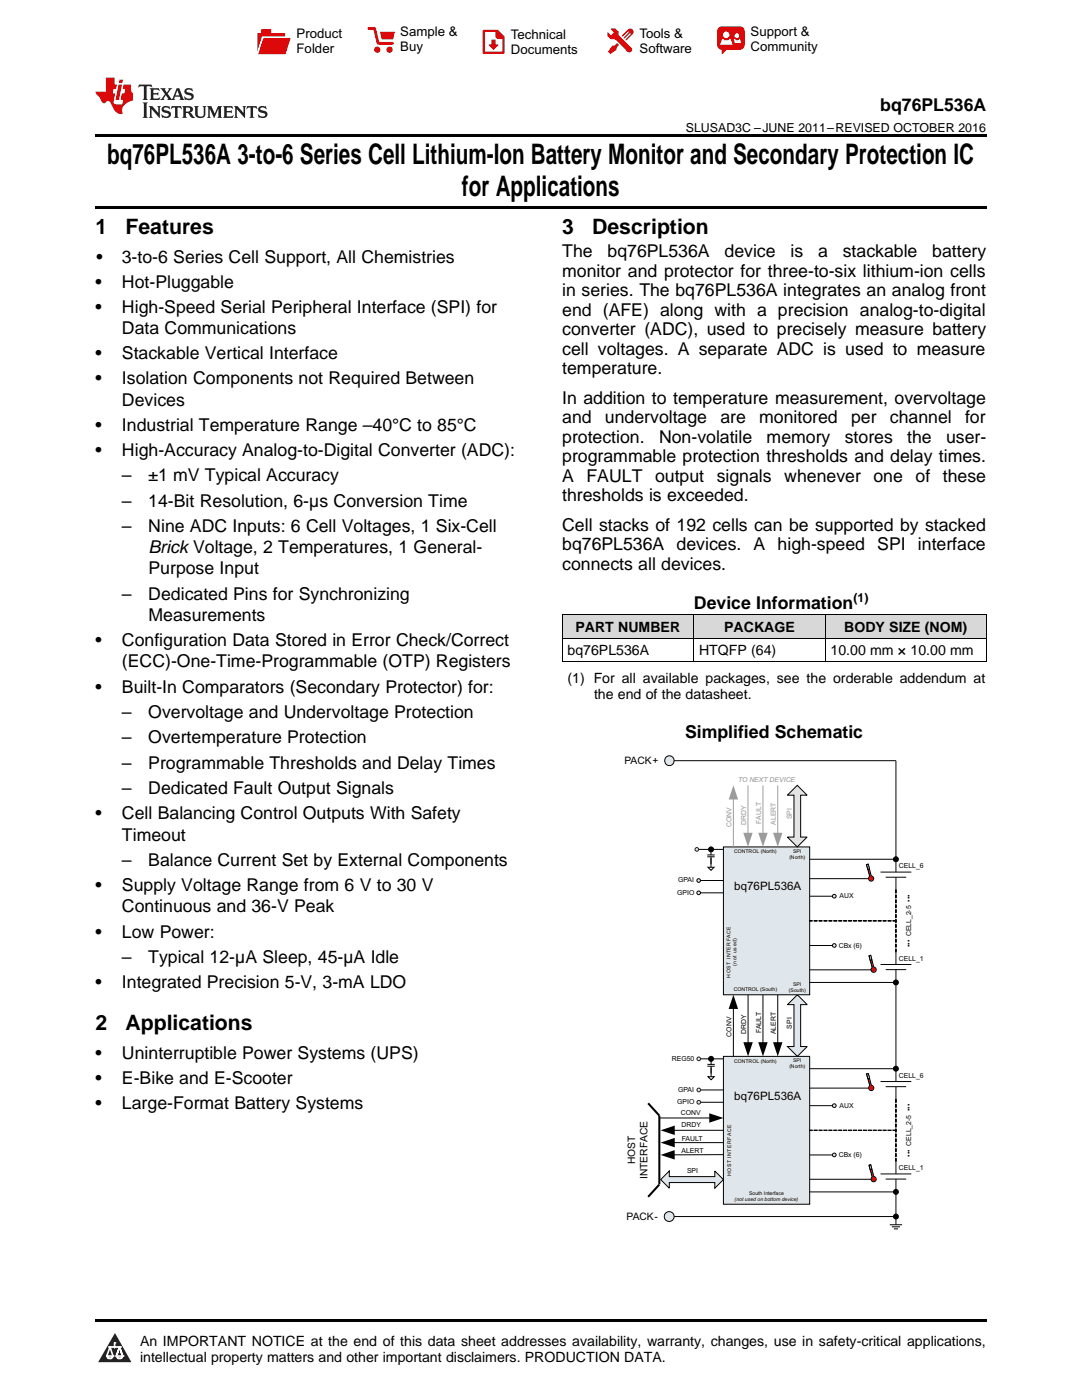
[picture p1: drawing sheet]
<svg xmlns="http://www.w3.org/2000/svg" width="216mm" height="279mm" viewBox="0 0 216 279" stroke-linecap="round" stroke-linejoin="round" font-family="sans-serif">
<g fill="#d8d8d8">
<path d="M112.2 122.7h26.2v4.7h-26.2z"/>
<path d="M138.4 122.7h26.3v4.7h-26.3z"/>
<path d="M164.7 122.7h32.1v4.7h-32.1z"/>
</g>
<path d="M22.9 266l3.3 5.9h-6.6z" fill="#231f20"/>
<path d="M21.3 270.6h1.2l-.3 .5h-.3a.53 .53 0 0 1-.6-.5z" fill-rule="evenodd" fill="#fff"/>
<path d="M21.3 270.6h1.2l-.3 .5h-.3a.53 .53 0 0 1-.6-.5z" fill="none" stroke="#231f20" stroke-width=".33"/>
<path d="M21.3 270.6l1.2 .1-.3 .4h-.5z" fill="none" stroke="#fff" stroke-width=".33"/>
<path d="M22.9 268.9h.1" fill="none" stroke="#fff" stroke-width=".33"/>
<path d="M22.9 268v.9z" fill="#fff"/>
<path d="M22.9 268v.9z" fill="none" stroke="#fff" stroke-width=".33"/>
<circle cx="22.9" cy="268" r=".16" fill="#fff"/>
<path d="M21.8 268.8h.1" fill="none" stroke="#fff" stroke-width=".33"/>
<path d="M21.8 268.8h2.2z" fill="#fff"/>
<path d="M21.8 268.8h2.2z" fill="none" stroke="#fff" stroke-width=".33"/>
<circle cx="24" cy="268.8" r=".16" fill="#fff"/>
<path d="M23.2 270.6h.1" fill="none" stroke="#fff" stroke-width=".33"/>
<path d="M23.8 268.8l-.6 1.8z" fill="#fff"/>
<path d="M23.8 268.8l-.6 1.8z" fill="none" stroke="#fff" stroke-width=".33"/>
<path d="M23.8 268.8l.7 1.8z" fill="#fff"/>
<path d="M23.8 268.8l.7 1.8z" fill="none" stroke="#fff" stroke-width=".33"/>
<path d="M24.4 270.6h.1" fill="none" stroke="#fff" stroke-width=".33"/>
<circle cx="21.3" cy="270.6" r=".16" fill="#fff"/>
<path d="M22 268.8l-.7 1.8z" fill="#fff"/>
<path d="M22 268.8l-.7 1.8z" fill="none" stroke="#fff" stroke-width=".33"/>
<path d="M22 268.8l.5 1.8z" fill="#fff"/>
<path d="M22 268.8l.5 1.8z" fill="none" stroke="#fff" stroke-width=".33"/>
<circle cx="22.5" cy="270.6" r=".16" fill="#fff"/>
<path d="M23.3 270.6h1.2a.63 .63 0 0 1-.6 .5 .63 .63 0 0 1-.6-.5z" fill-rule="evenodd" fill="#fff"/>
<path d="M23.3 270.6h1.2a.63 .63 0 0 1-.6 .5 .63 .63 0 0 1-.6-.5z" fill="none" stroke="#231f20" stroke-width=".33"/>
<path d="M23.3 270.6h1.2l-.4 .5h-.5z" fill="none" stroke="#fff" stroke-width=".33"/>
<path d="M23.2 270.6h.1" fill="none" stroke="#fff" stroke-width=".33"/>
<circle cx="24.5" cy="270.6" r=".16" fill="#fff"/>
<path d="M19 263.2h177.8v.5h-177.8z" fill="#000"/>
<path d="M144.4 210.8h17.2v29.5h-17.2z" fill-rule="evenodd" fill="#dfe6ec"/>
<path d="M144.4 210.8h17.2v29.5h-17.2zM175.7 215.8h6.1M176.7 216.9h4.1M178.8 213.3v2.5M178.8 216.9v2.5" fill="none" stroke="#010202" stroke-width=".2"/>
<path d="M178.7 219.4l.1 .6zM178.7 220.4l.1 .6zM178.7 221.4l.1 .6zM178.7 222.3l.1 .7zM178.7 223.3l.1 .7zM178.7 224.3l.1 .7zM178.7 225.3l.1 .6zM178.7 226.3l.1 .6zM178.7 227.3l.1 .6zM178.7 228.2l.1 .7zM178.7 229.2l.1 .7zM178.7 230.2l.1 .7zM178.7 231.2l.1 .6z" fill-rule="evenodd" fill="#010202"/>
<g fill="none" stroke="#010202" stroke-width=".2">
<path d="M178.8 198.5v14.8h-17.2M178.7 219.4l.1 .6zM175.7 234.3h6.1M176.7 235.3h4.1M178.7 220.4l.1 .6zM178.7 221.4l.1 .6zM178.7 222.3l.1 .7zM178.7 223.3l.1 .7zM178.7 224.3l.1 .7zM178.7 225.3l.1 .6zM178.7 226.3l.1 .6zM178.7 227.3l.1 .6z"/>
<path d="M178.7 228.2l.1 .7zM178.7 229.2l.1 .7zM178.7 230.2l.1 .7zM178.7 231.2l.1 .6zM178.8 231.7v2.6M178.8 235.3v2.6h-17.2M177.5 244.4h2.5M178 244.8h1.6M178.4 245.2h.8M178.8 240.3v4.1"/>
</g>
<path d="M178.2 225.5l.6 .1zM177.2 225.5l.6 .1zM176.2 225.5l.6 .1zM175.2 225.5l.7 .1zM174.2 225.5l.7 .1zM173.2 225.5l.7 .1zM172.3 225.5l.6 .1zM171.3 225.5l.6 .1zM170.3 225.5l.6 .1zM169.3 225.5l.7 .1zM168.3 225.5l.7 .1zM167.3 225.5l.7 .1zM166.4 225.5l.6 .1zM165.4 225.5l.6 .1zM164.4 225.5l.6 .1zM163.4 225.5l.7 .1zM162.4 225.5l.7 .1zM161.5 225.5l.6 .1z" fill-rule="evenodd" fill="#010202"/>
<g fill="none" stroke="#010202" stroke-width=".2">
<path d="M161.5 225.5l.6 .1zM162.4 225.5l.7 .1zM163.4 225.5l.7 .1zM164.4 225.5l.6 .1zM165.4 225.5l.6 .1zM166.4 225.5l.6 .1zM167.3 225.5l.7 .1zM168.3 225.5l.7 .1zM169.3 225.5l.7 .1zM170.3 225.5l.6 .1zM171.3 225.5l.6 .1zM172.3 225.5l.6 .1z"/>
<path d="M173.2 225.5l.7 .1zM174.2 225.5l.7 .1zM175.2 225.5l.7 .1zM176.2 225.5l.6 .1zM177.2 225.5l.6 .1zM178.2 225.5l.6 .1z"/>
</g>
<circle cx="178.8" cy="213.3" r=".49" fill="#010202"/>
<circle cx="178.8" cy="213.3" r=".49" fill="none" stroke="#010202" stroke-width=".2"/>
<circle cx="178.8" cy="237.9" r=".49" fill="#010202"/>
<g fill="none" stroke="#010202" stroke-width=".2">
<path d="M161.6 235.4h12.3"/>
<circle cx="178.8" cy="237.9" r=".49"/>
</g>
<path d="M133.6 233.7v1.1h9v-1.1l1.8 1.7-1.8 1.7v-1.1h-9v1.1l-1.8-1.7z" fill-rule="evenodd" fill="#dfe6ec"/>
<path d="M133.6 233.7v1.1h9v-1.1l1.8 1.7-1.8 1.7v-1.1h-9v1.1l-1.8-1.7zM144.4 230.4l-10 .1" fill="none" stroke="#010202" stroke-width=".2"/>
<path d="M131.8 230.5l2.8-1v1.9z" fill="#010202"/>
<path d="M134.4 228h10" fill="none" stroke="#010202" stroke-width=".2"/>
<path d="M131.8 228l2.8-.9v1.9z" fill="#010202"/>
<path d="M159.1 198.5l2 2h-1.3v8.4h1.3l-2 1.9-2-1.9h1.3v-8.4h-1.3z" fill-rule="evenodd" fill="#dfe6ec"/>
<path d="M155.2 198.5v9.7M159.1 198.5l2 2h-1.3v8.4h1.3l-2 1.9-2-1.9h1.3v-8.4h-1.3z" fill="none" stroke="#010202" stroke-width=".2"/>
<path d="M154.2 208h1.9l-.9 2.8z" fill="#010202"/>
<path d="M152.2 198.5v9.7" fill="none" stroke="#010202" stroke-width=".2"/>
<path d="M151.3 208h1.9l-1 2.8z" fill="#010202"/>
<path d="M134.4 225.6h10" fill="none" stroke="#010202" stroke-width=".2"/>
<path d="M131.8 225.6l2.8-1v1.9z" fill="#010202"/>
<path d="M149.3 198.5v9.7" fill="none" stroke="#010202" stroke-width=".2"/>
<path d="M148.3 208h1.9l-.9 2.8z" fill="#010202"/>
<path d="M134.5 151.8h44.3M133.9 242.8h44.9" fill="none" stroke="#010202" stroke-width=".2"/>
<circle cx="133.5" cy="242.8" r=".98" fill="#dfe6ec"/>
<circle cx="133.5" cy="242.8" r=".98" fill="none" stroke="#010202" stroke-width=".2"/>
<circle cx="133.5" cy="151.8" r=".96" fill="#dfe6ec"/>
<g fill="none" stroke="#010202" stroke-width=".2">
<path d="M139.4 211.3h5M141.2 212.8h1.4M141.2 212.4h1.4M141.9 211.3v1.1M141.9 212.8v1.5"/>
<circle cx="133.5" cy="151.8" r=".96"/>
</g>
<path d="M129.3 220.2l2.3 2.4v13.7M131.6 236.4l-2.3 2.5" fill="none" stroke="#010202" stroke-width=".41"/>
<circle cx="141.9" cy="211.3" r=".49" fill="#010202"/>
<circle cx="141.9" cy="211.3" r=".49" fill="none" stroke="#010202" stroke-width=".2"/>
<path d="M141.3 214.9h1.2l-.6 .6z" fill="#fff"/>
<path d="M139.4 217.5h5M139.4 220h5M141.3 214.9h1.2l-.6 .6zM141.9 213v1.9M161.6 220.7h4.9" fill="none" stroke="#010202" stroke-width=".2"/>
<circle cx="166.5" cy="220.7" r=".36" fill="#dfe6ec"/>
<g fill="none" stroke="#010202" stroke-width=".2">
<path d="M146.3 201.1v9.7"/>
<circle cx="166.5" cy="220.7" r=".36"/>
</g>
<path d="M146.3 198.5l1 2.9h-1.9z" fill="#010202"/>
<path d="M131.6 223.1h10.1" fill="none" stroke="#010202" stroke-width=".2"/>
<path d="M141.5 222.2l2.9 .9-2.9 1z" fill="#010202"/>
<path d="M161.6 230.5h4.9" fill="none" stroke="#010202" stroke-width=".2"/>
<circle cx="166.5" cy="230.5" r=".36" fill="#dfe6ec"/>
<g fill="none" stroke="#010202" stroke-width=".2">
<path d="M178.8 237.9v2.4"/>
<circle cx="166.5" cy="230.5" r=".36"/>
</g>
<path d="M173.4 232.5h.3l.7 2.3a.53 .53 0 0 1 .4 .7 .53 .53 0 0 1-.8 .2 .53 .53 0 0 1 0-.8z" fill-rule="evenodd" fill="#ee1e28"/>
<path d="M173.4 232.5h.3l.7 2.3a.53 .53 0 0 1 .4 .7 .53 .53 0 0 1-.8 .2 .53 .53 0 0 1 0-.8z" fill="none" stroke="#010202" stroke-width=".2"/>
<path d="M173.4 232.5h.3l.3 .9-.3 .1z" fill-rule="evenodd" fill="#fff"/>
<g fill="none" stroke="#010202" stroke-width=".2">
<path d="M161.6 217.2h11.8M173.4 232.5h.3l.3 .9-.3 .1zM173.5 232.5h-.1M173.5 232.7h-.1M173.5 232.8h.1M173.6 232.9l-.1 .1M173.6 233.2h.1M173.6 233.1h-.1M173.7 233.6h.1M173.7 233.3l-.1 .1M173.7 233.5h.1M173.8 233.8h-.1"/>
<path d="M173.8 233.9h.1M173.9 234h-.1M173.9 234.2h-.1M173.9 234.3h.1M174 234.7h.1M174 234.4h-.1M174 234.6h-.1M174.1 234.8l-.1 .1"/>
</g>
<path d="M172.9 214.3h.4l.6 2.3a.53 .53 0 0 1 .4 .7 .53 .53 0 0 1-.8 .2 .53 .53 0 0 1 0-.8z" fill-rule="evenodd" fill="#ee1e28"/>
<path d="M172.9 214.3h.4l.6 2.3a.53 .53 0 0 1 .4 .7 .53 .53 0 0 1-.8 .2 .53 .53 0 0 1 0-.8z" fill="none" stroke="#010202" stroke-width=".2"/>
<path d="M172.9 214.3h.4l.2 .9-.3 .1z" fill-rule="evenodd" fill="#fff"/>
<g fill="none" stroke="#010202" stroke-width=".2">
<path d="M172.9 214.3h.4l.2 .9-.3 .1zM173 214.6h.1M173 214.3h-.1M173 214.5h.1M173.1 215h.1M173.1 214.7l-.1 .1M173.1 214.9h.1M173.2 215.1l-.1 .1M173.2 215.3h.1M173.3 215.4h-.1M173.3 215.6h-.1M173.3 215.7h.1"/>
<path d="M173.4 216.1h.1M173.4 215.8h-.1M173.4 216h.1M173.5 216.2l-.1 .1M173.5 216.4h.1M173.6 216.5h-.1M173.6 216.6l-.1 .1"/>
</g>
<path d="M144.4 169h17.2v29.5h-17.2z" fill-rule="evenodd" fill="#dfe6ec"/>
<path d="M144.4 169h17.2v29.5h-17.2zM175.7 174h6.1M176.7 175.1h4.1M178.8 171.5v2.5M178.8 175.1v2.5" fill="none" stroke="#010202" stroke-width=".2"/>
<path d="M178.7 177.6l.1 .6zM178.7 178.6l.1 .6zM178.7 179.6l.1 .6zM178.7 180.5l.1 .7zM178.7 181.5l.1 .7zM178.7 182.5l.1 .7zM178.7 183.5l.1 .6zM178.7 184.5l.1 .6zM178.7 185.5l.1 .6zM178.7 186.4l.1 .7zM178.7 187.4l.1 .7zM178.7 188.4l.1 .7zM178.7 189.4l.1 .6z" fill-rule="evenodd" fill="#010202"/>
<g fill="none" stroke="#010202" stroke-width=".2">
<path d="M178.8 151.8v19.7h-17.2M178.7 177.6l.1 .6zM178.7 178.6l.1 .6zM178.7 179.6l.1 .6zM175.7 192.5h6.1M176.7 193.5h4.1M178.7 180.5l.1 .7zM178.7 181.5l.1 .7zM178.7 182.5l.1 .7zM178.7 183.5l.1 .6zM178.7 184.5l.1 .6zM178.7 185.5l.1 .6z"/>
<path d="M178.7 186.4l.1 .7zM178.7 187.4l.1 .7zM178.7 188.4l.1 .7zM178.7 189.4l.1 .6zM178.8 189.9v2.6M178.8 193.5v2.6h-17.2"/>
</g>
<path d="M178.2 183.7l.6 .1zM177.2 183.7l.6 .1zM176.2 183.7l.6 .1zM175.2 183.7l.7 .1zM174.2 183.7l.7 .1zM173.2 183.7l.7 .1zM172.3 183.7l.6 .1zM171.3 183.7l.6 .1zM170.3 183.7l.6 .1zM169.3 183.7l.7 .1zM168.3 183.7l.7 .1zM167.3 183.7l.7 .1zM166.4 183.7l.6 .1zM165.4 183.7l.6 .1zM164.4 183.7l.6 .1zM163.4 183.7l.7 .1zM162.4 183.7l.7 .1zM161.5 183.7l.6 .1z" fill-rule="evenodd" fill="#010202"/>
<g fill="none" stroke="#010202" stroke-width=".2">
<path d="M161.5 183.7l.6 .1zM162.4 183.7l.7 .1zM163.4 183.7l.7 .1zM164.4 183.7l.6 .1zM165.4 183.7l.6 .1zM166.4 183.7l.6 .1zM167.3 183.7l.7 .1zM168.3 183.7l.7 .1zM169.3 183.7l.7 .1zM170.3 183.7l.6 .1zM171.3 183.7l.6 .1zM172.3 183.7l.6 .1z"/>
<path d="M173.2 183.7l.7 .1zM174.2 183.7l.7 .1zM175.2 183.7l.7 .1zM176.2 183.7l.6 .1zM177.2 183.7l.6 .1zM178.2 183.7l.6 .1z"/>
</g>
<circle cx="178.8" cy="171.5" r=".49" fill="#010202"/>
<circle cx="178.8" cy="171.5" r=".49" fill="none" stroke="#010202" stroke-width=".2"/>
<circle cx="178.8" cy="196.1" r=".49" fill="#010202"/>
<g fill="none" stroke="#010202" stroke-width=".2">
<path d="M161.6 193.6h12.3"/>
<circle cx="178.8" cy="196.1" r=".49"/>
</g>
<path d="M159.1 156.7l1.9 2h-1.2v8.4h1.2l-1.9 1.9-2-1.9h1.3v-8.4h-1.3z" fill-rule="evenodd" fill="#e5e5e5"/>
<path d="M159.1 156.7l1.9 2h-1.2v8.4h1.2l-1.9 1.9-2-1.9h1.3v-8.4h-1.3z" fill="none" stroke="#010202" stroke-width=".2"/>
<path d="M155.2 156.7v9.7" fill="none" stroke="#9e9f9f" stroke-width=".2"/>
<path d="M154.2 166.2h1.9l-.9 2.8z" fill="#9e9f9f"/>
<path d="M152.2 156.7v9.7" fill="none" stroke="#9e9f9f" stroke-width=".2"/>
<path d="M151.3 166.2h1.9l-1 2.8z" fill="#9e9f9f"/>
<path d="M149.2 156.7v9.7" fill="none" stroke="#9e9f9f" stroke-width=".2"/>
<path d="M148.3 166.2h1.9l-1 2.8z" fill="#9e9f9f"/>
<path d="M139.4 169.5h4.9M141.1 171h1.5M141.1 170.6h1.5M141.9 169.5v1.1M141.9 171v1.5" fill="none" stroke="#010202" stroke-width=".2"/>
<circle cx="141.9" cy="169.5" r=".49" fill="#010202"/>
<circle cx="141.9" cy="169.5" r=".49" fill="none" stroke="#010202" stroke-width=".2"/>
<path d="M141.3 173.1h1.2l-.6 .6z" fill="#fff"/>
<path d="M139.4 175.7h4.9M139.4 178.2h4.9M141.3 173.1h1.2l-.6 .6zM141.9 171.2v1.9M161.6 178.9h4.9" fill="none" stroke="#010202" stroke-width=".2"/>
<circle cx="166.5" cy="178.9" r=".36" fill="#dfe6ec"/>
<circle cx="166.5" cy="178.9" r=".36" fill="none" stroke="#010202" stroke-width=".2"/>
<path d="M146.3 159.3v9.7" fill="none" stroke="#9e9f9f" stroke-width=".2"/>
<path d="M146.3 156.7l1 2.9h-1.9z" fill="#9e9f9f"/>
<path d="M161.6 188.7h4.9" fill="none" stroke="#010202" stroke-width=".2"/>
<circle cx="166.5" cy="188.7" r=".36" fill="#dfe6ec"/>
<g fill="none" stroke="#010202" stroke-width=".2">
<path d="M178.8 196.1v2.4"/>
<circle cx="166.5" cy="188.7" r=".36"/>
</g>
<path d="M173.4 190.7h.3l.6 2.3a.53 .53 0 0 1 .5 .7 .53 .53 0 0 1-.8 .2 .53 .53 0 0 1 0-.8z" fill-rule="evenodd" fill="#ee1e28"/>
<path d="M173.4 190.7h.3l.6 2.3a.53 .53 0 0 1 .5 .7 .53 .53 0 0 1-.8 .2 .53 .53 0 0 1 0-.8z" fill="none" stroke="#010202" stroke-width=".2"/>
<path d="M173.4 190.7h.3l.3 .9-.3 .1z" fill-rule="evenodd" fill="#fff"/>
<g fill="none" stroke="#010202" stroke-width=".2">
<path d="M161.6 175.4h11.6M173.4 190.7h.3l.3 .9-.3 .1zM173.5 191h.1M173.5 190.7h-.1M173.5 190.9h-.1M173.6 191.1l-.1 .1M173.6 191.4h.1M173.6 191.3h-.1M173.7 191.5l-.1 .1M173.7 191.7h.1M173.8 191.8h-.1M173.8 192h-.1"/>
<path d="M173.8 192.1h.1M173.9 192.2h-.1M173.9 192.5h.1M173.9 192.4h-.1M174 192.6h-.1M174 192.8h-.1M174 192.9h.1M174.1 193l-.1 .1"/>
</g>
<path d="M172.9 172.5h.3l.7 2.3a.53 .53 0 0 1 .4 .7 .53 .53 0 0 1-.8 .2 .53 .53 0 0 1 0-.8z" fill-rule="evenodd" fill="#ee1e28"/>
<path d="M172.9 172.5h.3l.7 2.3a.53 .53 0 0 1 .4 .7 .53 .53 0 0 1-.8 .2 .53 .53 0 0 1 0-.8z" fill="none" stroke="#010202" stroke-width=".2"/>
<path d="M172.9 172.5h.3l.3 .9-.3 .1z" fill-rule="evenodd" fill="#fff"/>
<g fill="none" stroke="#010202" stroke-width=".2">
<path d="M172.9 172.5h.3l.3 .9-.3 .1zM173 172.8h.1M173 172.5h-.1M173 172.7h-.1M173.1 173.2h.1M173.1 172.9l-.1 .1M173.1 173.1h-.1M173.2 173.3l-.1 .1M173.2 173.5h.1M173.3 173.6h-.1M173.3 173.8h-.1M173.3 173.9h.1"/>
<path d="M173.4 174.3h.1M173.4 174h-.1M173.4 174.2h-.1M173.5 174.4l-.1 .1M173.5 174.6h-.1M173.5 174.7h.1M173.6 174.8l-.1 .1"/>
</g>
<circle cx="178.8" cy="242.8" r=".49" fill="#010202"/>
<circle cx="178.8" cy="242.8" r=".49" fill="none" stroke="#010202" stroke-width=".2"/>
<circle cx="139" cy="169.5" r=".37" fill="#dfe6ec"/>
<circle cx="139" cy="169.5" r=".37" fill="none" stroke="#231f20" stroke-width=".2"/>
<circle cx="139.4" cy="178.2" r=".37" fill="#dfe6ec"/>
<circle cx="139.4" cy="178.2" r=".37" fill="none" stroke="#010202" stroke-width=".2"/>
<circle cx="139.4" cy="175.7" r=".37" fill="#dfe6ec"/>
<circle cx="139.4" cy="175.7" r=".37" fill="none" stroke="#010202" stroke-width=".2"/>
<circle cx="139.4" cy="217.5" r=".37" fill="#dfe6ec"/>
<circle cx="139.4" cy="217.5" r=".37" fill="none" stroke="#231f20" stroke-width=".2"/>
<circle cx="139.4" cy="211.3" r=".37" fill="#dfe6ec"/>
<circle cx="139.4" cy="211.3" r=".37" fill="none" stroke="#231f20" stroke-width=".2"/>
<circle cx="139.4" cy="220" r=".37" fill="#dfe6ec"/>
<circle cx="139.4" cy="220" r=".37" fill="none" stroke="#231f20" stroke-width=".2"/>
<path d="M112.2 132h84.6M112.2 127.3h84.6M112.2 122.7h84.6M112.2 122.7v9.3M138.4 122.7v9.3M164.6 122.7v9.3M196.8 122.7v9.3" fill="none" stroke="#000" stroke-width=".2"/>
<path d="M19 26.8h177.8v.6h-177.8zM19 41.2h177.8v.5h-177.8z" fill="#000"/>
<path d="M27.7 16.9l-.1 .6 .6-.3h.5v.2v2.2l-.2 .4h1l-.2-.4v-2.2v-.2h.5l.6 .3-.2-.6zM29.9 17.6l.2 .4v1.6l-.2 .4h1.9l.1-.6a1.09 1.09 0 0 1-1.3 .1v-.6h.6l.4 .2v-.7l-.2 .2h-.8v-.6l.2-.1a1.01 1.01 0 0 1 1 .3l-.1-.6zM32 17.6l.9 1.2-1 1.2h.9l-.2-.3 .5-.7 .5 .7-.3 .3h1.7l-.2-.3 .1-.4h1l.1 .4-.2 .3h1l-.3-.4-.7-2h-.5l-1 2.2-.8-1.1 .9-1.1h-.9l.2 .2-.4 .7-.4-.7 .2-.2zM35.4 18l.4 1h-.8zM37 17.7a.66 .66 0 0 0-.2 .8 .66 .66 0 0 0 .6 .4l.7 .2 .1 .2a.8 .8 0 0 1-.7 .4 .8 .8 0 0 1-.7-.5l.1 .8 .2-.2a.94 .94 0 0 0 1.1 .1 .94 .94 0 0 0 .4-.9 1.48 1.48 0 0 0-1.3-.6v-.4a1.1 1.1 0 0 1 1.2 .2l-.2-.6-.2 .1-.5-.1zM28.5 20.4l.2 .4v2.3l-.2 .4h1l-.2-.4v-2.3l.2-.4zM29.7 21.2l.2 .4v1.5l-.2 .4h.8l-.3-.4 .1-1.3 1.6 1.8v-2l.2-.4h-.7l.2 .2v1.1l-1.2-1.3zM32.5 21.3a.66 .66 0 0 0-.2 .8 .66 .66 0 0 0 .6 .4l.6 .2 .2 .2a.8 .8 0 0 1-.8 .4 .8 .8 0 0 1-.7-.5l.2 .7 .2-.1a.94 .94 0 0 0 1 .1 .94 .94 0 0 0 .5-1 1.47 1.47 0 0 0-1.3-.6l-.1-.3a1.1 1.1 0 0 1 1.3 .2l-.2-.6-.2 .1-.5-.2zM34.3 21.2l-.2 .6a.64 .64 0 0 1 .8-.3v1.6l-.2 .4h1l-.3-.4 .1-1.6a.66 .66 0 0 1 .8 .3l-.2-.6zM36.3 21.2l.3 .4v1.5l-.3 .4h1l-.2-.2v-.7h.5l.1 .1a.8 .8 0 0 0 1.2 .7l-1-1a.62 .62 0 0 0 .6-.5 .62 .62 0 0 0-.6-.7zM37.1 21.5h.1a.48 .48 0 0 1 .6 0 .48 .48 0 0 1 .1 .6l-.2 .1-.6 .1zM38.7 21.2l.2 .2a2.29 2.29 0 0 0 .4 2 1.05 1.05 0 0 0 1.7-.7v-1.3l.2-.2h-.8l.2 .4v1.1a.61 .61 0 0 1-.6 .6 .61 .61 0 0 1-.6-.6v-1.1l.3-.4zM41.3 21.2l.3 .4v1.5l-.3 .4h.8l-.2-.4v-1.4l.8 1.9 .9-1.9v1.4l-.2 .4h.9l-.2-.4v-1.5l.2-.4h-.8l-.7 1.5-.6-1.5zM44.5 21.2l.2 .4v1.5l-.2 .4h1.9l.2-.6a1.1 1.1 0 0 1-1.4 .2v-.7h.6l.4 .2v-.6l-.2 .1-.8 .1v-.6l.2-.1a1.02 1.02 0 0 1 1.1 .2l-.2-.5zM46.7 21.2l.2 .4v1.5l-.2 .4h.8l-.3-.4 .1-1.3 1.6 1.8v-2l.2-.4h-.7l.2 .2v1.1l-1.2-1.3zM49.3 21.2l-.1 .6a.64 .64 0 0 1 .8-.3v1.6l-.3 .4h1l-.2-.4v-1.6a.66 .66 0 0 1 .8 .3l-.1-.6zM51.7 21.3a.66 .66 0 0 0-.2 .7 .66 .66 0 0 0 .7 .5l.6 .2 .1 .2a.8 .8 0 0 1-.7 .4 .8 .8 0 0 1-.7-.5l.1 .7 .2-.1a.94 .94 0 0 0 1.1 .1 .94 .94 0 0 0 .4-1 1.48 1.48 0 0 0-1.2-.6l-.1-.3a1.1 1.1 0 0 1 1.2 .2l-.2-.6-.1 .1-.6-.2z" fill="#231f20"/>
<path d="M21.1 15.5v2.8h-2v.4l.9 .9a.96 .96 0 0 0 1 1 .59 .59 0 0 1 .5-.4 .59 .59 0 0 1 .5 .3l.4 .8a1.61 1.61 0 0 0 2.1 1.3 1.63 1.63 0 0 1 1.1-2.2l.9-.3v-1.5a1.6 1.6 0 0 1-.4-1.7h-1.4l-.2 .9h.5l-.2 .8h-.5l-.2 1v.3h.5l-.2 .9h-.7a.74 .74 0 0 1-1-.6l.3-1.6h-.5l.2-.8h.5l.1-.9h-.4v-1.4zM23.7 16.9l-.7 3h.8l.6-3zM23.8 15.9l-.1 .7h.7l.2-.7z" fill="#ee1d23"/>
<g fill="#d60000">
<path d="M52.1 5.8h2v.8h2.8v4.2h-5.5v-4.2h.7z" fill-rule="evenodd"/>
<path d="M52.4 7.5h5.6l-1 3.3h-5.6z" fill-rule="evenodd"/>
</g>
<path d="M52.4 7.4h5.7l-.1 .1h-5.5l-1.1 3.3z" fill-rule="evenodd" fill="#fff"/>
<path d="M52.4 7.4h5.7l-.1 .1h-5.5l-1.1 3.3z" fill="none" stroke="#fff" stroke-width=".2"/>
<path d="M73.6 5.7h1.1l.7 2.9h2.9" fill="none" stroke="#d60000" stroke-width=".55"/>
<g fill="#d60000">
<path d="M75.8 6.3h3l-.4 1.6h-2.2z" fill-rule="evenodd"/>
<circle cx="75.3" cy="9.9" r=".62"/>
<circle cx="77.7" cy="9.9" r=".62"/>
</g>
<path d="M96.5 6.2h2.7l1.3 1.2v3.1h-4z" fill="none" stroke="#d60000" stroke-width=".44"/>
<g fill="#d60000">
<path d="M98.1 7.9h.8v1h.5l-.9 1.1-1-1v-.1h.6z" fill-rule="evenodd"/>
<path d="M98.9 6.2h.3l1.3 1.2v.4h-1.3l-.3-.4z" fill-rule="evenodd"/>
<path d="M121.9 5.7h.8l.7 .6 .1 .7 2.5 2.5-.8 .8-2.3-2.3-1.1-.2-.6-.6v-.8l.7 .6 .5-.4v-.2l-.5-.5z" fill-rule="evenodd"/>
<path d="M122.2 9.1h.4l.5-.5 .4 .4-.5 .5v.4l-1.2 .9-.5-.5z" fill-rule="evenodd"/>
<path d="M125.3 5.9a.67 .67 0 0 1 .9 0 .67 .67 0 0 1 0 .9z" fill-rule="evenodd"/>
<path d="M125.3 5.9l.9 .9-1.2 1.2h-.2v-.2l1-.9v-.2h-.2l-.9 1h-.2v-.2l.9-1 .1-.2h-.3l-.9 1h-.2v-.2z" fill-rule="evenodd"/>
<circle cx="125.6" cy="9.9" r=".54"/>
</g>
<path d="M123.3 6.3v.7" fill="none" stroke="#d60000" stroke-width=".2"/>
<g fill="#d60000">
<path d="M143.4 5.5l.6-.2h3.6a.95 .95 0 0 1 1 .9v2.8a.95 .95 0 0 1-1 .9h-3.6a.95 .95 0 0 1-.9-.9v-2.8z" fill-rule="evenodd"/>
<path d="M144 9.9h.9l-.7 .9h-.2z" fill-rule="evenodd"/>
</g>
<g fill="#fff">
<path d="M146.6 8.6h1.3z"/>
<path d="M144.1 7.8h.3l.1 .2h.8l.2-.2h.3l.4 1.1h-2.5z" fill-rule="evenodd"/>
<path d="M146.4 7.8h.3l.1 .2h.5l.2-.2h.2l.2 .8h-1.3z" fill-rule="evenodd"/>
<circle cx="144.9" cy="6.9" r=".65"/>
<circle cx="147" cy="7.1" r=".48"/>
</g>
<g font-size="5.6">
<text x="21.4" y="32.8">bq76PL536A 3-to-6 Series Cell Lithium-Ion Battery Monitor and Secondary Protection IC</text>
<text x="92.2" y="39.2">for Applications</text>
</g>
<g font-size="4.2">
<text x="19" y="46.7">1</text>
<text x="25" y="46.7">Features</text>
<text x="112.2" y="46.7">3</text>
<text x="118.2" y="46.7">Description</text>
<text x="19" y="205.6">2</text>
<text x="25" y="205.6">Applications</text>
</g>
<g font-size="3.5">
<text x="175.6" y="22.2">bq76PL536A</text>
<text x="19.2" y="52.4">•</text>
<text x="24.3" y="52.4">3-to-6 Series Cell Support, All Chemistries</text>
<text x="112.2" y="51.4">The</text>
<text x="121.2" y="51.4">bq76PL536A</text>
<text x="144.6" y="51.4">device</text>
<text x="157.7" y="51.4">is</text>
<text x="163.2" y="51.4">a</text>
<text x="168.2" y="51.4">stackable</text>
<text x="186" y="51.4">battery</text>
<text x="19" y="57.4">•</text>
<text x="24.3" y="57.4">Hot-Pluggable</text>
<text x="112.2" y="55.2">monitor and protector for three-to-six lithium-ion cells</text>
<text x="112.2" y="59.1">in series. The bq76PL536A integrates an analog front</text>
<text x="19" y="62.4">•</text>
<text x="24.3" y="62.4">High-Speed Serial Peripheral Interface (SPI) for</text>
<text x="112.2" y="63">end (AFE) along with a precision analog-to-digital</text>
<text x="19" y="71.7">•</text>
<text x="24.3" y="66.7">Data Communications</text>
<text x="24.3" y="71.7">Stackable Vertical Interface</text>
<text x="112.2" y="66.9">converter (ADC), used to precisely measure battery</text>
<text x="112.2" y="70.8">cell voltages. A separate ADC is used to measure</text>
<text x="19" y="76.7">•</text>
<text x="24.3" y="76.7">Isolation Components not Required Between</text>
<text x="112.2" y="74.6">temperature.</text>
<text x="24.3" y="80.9">Devices</text>
<text x="112.2" y="80.6">In addition to temperature measurement, overvoltage</text>
<text x="19" y="85.9">•</text>
<text x="24.3" y="85.9">Industrial Temperature Range –40°C to 85°C</text>
<text x="112.2" y="84.5">and</text>
<text x="112.2" y="88.4">protection.</text>
<text x="120.7" y="84.5">undervoltage</text>
<text x="131.5" y="88.4">Non-volatile</text>
<text x="143.7" y="84.5">are</text>
<text x="151.5" y="84.5">monitored</text>
<text x="153" y="88.4">memory</text>
<text x="168.6" y="88.4">stores</text>
<text x="169.8" y="84.5">per</text>
<text x="177.6" y="84.5">channel</text>
<text x="181" y="88.4">the</text>
<text x="188.8" y="88.4">user-</text>
<text x="192.6" y="84.5">for</text>
<text x="19" y="90.9">•</text>
<text x="24.3" y="90.9">High-Accuracy Analog-to-Digital Converter (ADC):</text>
<text x="112.2" y="92.3">programmable protection thresholds and delay times.</text>
<text x="24.3" y="96">–</text>
<text x="24.3" y="101.1">–</text>
<text x="29.6" y="96">±1 mV Typical Accuracy</text>
<text x="29.6" y="101.1">14-Bit Resolution, 6-µs Conversion Time</text>
<text x="112.2" y="96.1">A</text>
<text x="112.2" y="100">thresholds is exceeded.</text>
<text x="117" y="96.1">FAULT</text>
<text x="130.7" y="96.1">output</text>
<text x="143" y="96.1">signals</text>
<text x="156.5" y="96.1">whenever</text>
<text x="174.3" y="96.1">one</text>
<text x="182.7" y="96.1">of</text>
<text x="188.1" y="96.1">these</text>
<text x="24.3" y="106.2">–</text>
<text x="29.6" y="106.2">Nine ADC Inputs: 6 Cell Voltages, 1 Six-Cell</text>
<text x="112.2" y="106">Cell stacks of 192 cells can be supported by stacked</text>
<text x="29.6" y="110.4">Brick Voltage, 2 Temperatures, 1 General-</text>
<text x="112.2" y="109.9">bq76PL536A devices. A high-speed SPI interface</text>
<text x="112.2" y="113.7">connects all devices.</text>
<text x="24.3" y="119.7">–</text>
<text x="29.6" y="119.7">Dedicated Pins for Synchronizing</text>
<text x="29.6" y="114.7">Purpose Input</text>
<text x="29.6" y="124">Measurements</text>
<text x="138.5" y="121.5">Device Information</text>
<text x="19" y="129">•</text>
<text x="24.3" y="129">Configuration Data Stored in Error Check/Correct</text>
<text x="24.3" y="133.2">(ECC)-One-Time-Programmable (OTP) Registers</text>
<text x="19" y="138.2">•</text>
<text x="24.3" y="138.2">Built-In Comparators (Secondary Protector) for:</text>
<text x="24.3" y="143.3">–</text>
<text x="29.6" y="143.3">Overvoltage and Undervoltage Protection</text>
<text x="24.3" y="148.4">–</text>
<text x="29.6" y="148.4">Overtemperature Protection</text>
<text x="136.7" y="147.2">Simplified Schematic</text>
<text x="24.3" y="153.5">–</text>
<text x="29.6" y="153.5">Programmable Thresholds and Delay Times</text>
<text x="24.3" y="158.5">–</text>
<text x="29.6" y="158.5">Dedicated Fault Output Signals</text>
<text x="19" y="163.5">•</text>
<text x="24.3" y="163.5">Cell Balancing Control Outputs With Safety</text>
<text x="24.3" y="167.8">Timeout</text>
<text x="24.3" y="172.9">–</text>
<text x="29.6" y="172.9">Balance Current Set by External Components</text>
<text x="19" y="177.9">•</text>
<text x="24.3" y="177.9">Supply Voltage Range from 6 V to 30 V</text>
<text x="24.3" y="182.1">Continuous and 36-V Peak</text>
<text x="19" y="187.1">•</text>
<text x="24.3" y="187.1">Low Power:</text>
<text x="19" y="197.2">•</text>
<text x="24.3" y="192.2">–</text>
<text x="24.3" y="197.2">Integrated Precision 5-V, 3-mA LDO</text>
<text x="29.6" y="192.2">Typical 12-µA Sleep, 45-µA Idle</text>
<text x="19" y="211.3">•</text>
<text x="24.3" y="211.3">Uninterruptible Power Systems (UPS)</text>
<text x="19" y="216.4">•</text>
<text x="19" y="221.4">•</text>
<text x="24.3" y="216.4">E-Bike and E-Scooter</text>
<text x="24.3" y="221.4">Large-Format Battery Systems</text>
</g>
<g font-size="2.8">
<text x="113.2" y="130.8">bq76PL536A</text>
<text x="114.8" y="126.1">PART NUMBER</text>
<text x="139.5" y="130.8">HTQFP (64)</text>
<text x="144.5" y="126.1">PACKAGE</text>
<text x="165.7" y="130.8">10.00 mm × 10.00 mm</text>
<text x="168.5" y="126.1">BODY SIZE (NOM)</text>
<text x="113.2" y="136.3">(1) For all available packages, see the orderable addendum at</text>
<text x="118.5" y="139.5">the end of the datasheet.</text>
<text x="27.9" y="268.6">An IMPORTANT NOTICE at the end of this data sheet addresses availability, warranty, changes, use in safety-critical applications,</text>
<text x="27.9" y="271.8">intellectual property matters and other important disclaimers. PRODUCTION DATA.</text>
</g>
<g font-size="2.6">
<text x="59.2" y="7.6">Product</text>
<text x="59.2" y="10.6">Folder</text>
<text x="79.9" y="7.3">Sample &amp;</text>
<text x="79.9" y="10.2">Buy</text>
<text x="101.9" y="7.8">Technical</text>
<text x="101.9" y="10.8">Documents</text>
<text x="127.6" y="7.6">Tools &amp;</text>
<text x="127.6" y="10.6">Software</text>
<text x="149.8" y="7.2">Support &amp;</text>
<text x="149.8" y="10.2">Community</text>
</g>
<g font-size="2.5">
<text x="136.8" y="26.3">SLUSAD3C –JUNE 2011–REVISED OCTOBER 2016</text>
<text x="170.3" y="120.1">(1)</text>
</g>
<g font-size="2.3" fill="#010202">
<text x="146.5" y="177.7">bq76PL536A</text>
<text x="146.5" y="219.5">bq76PL536A</text>
</g>
<g font-size="2" fill="#010202">
<text x="124.6" y="152.4">PACK+</text>
<text x="126.7" y="232.4" transform="rotate(-90 126.7 232.4)">HOST</text>
<text x="129.2" y="235.3" transform="rotate(-90 129.2 235.3)">INTERFACE</text>
<text x="125" y="243.4">PACK-</text>
</g>
<g font-size="1.4" fill="#929495">
<text x="147.3" y="156.1">TO NEXT DEVICE</text>
<text x="146" y="165.1" transform="rotate(-90 146 165.1)">CONV</text>
<text x="148.9" y="164.6" transform="rotate(-90 148.9 164.6)">DRDY</text>
<text x="151.9" y="164.4" transform="rotate(-90 151.9 164.4)">FAULT</text>
<text x="154.8" y="164.6" transform="rotate(-90 154.8 164.6)">ALERT</text>
<text x="158" y="163.5" transform="rotate(-90 158 163.5)">SPI</text>
</g>
<g font-size="1.4" fill="#010202">
<text x="179.4" y="173.3">CELL_6</text>
<text x="135.1" y="178.5">GPIO</text>
<text x="135.3" y="176.1">GPAI</text>
<text x="167.5" y="179.3">AUX</text>
<text x="167.4" y="189.1">CBx (6)</text>
<text x="179.4" y="191.7">CELL_1</text>
<text x="181.8" y="189" transform="rotate(-90 181.8 189)">••• CELL_2-5 •••</text>
<text x="146" y="206.9" transform="rotate(-90 146 206.9)">CONV</text>
<text x="148.9" y="206.4" transform="rotate(-90 148.9 206.4)">DRDY</text>
<text x="151.9" y="206.2" transform="rotate(-90 151.9 206.2)">FAULT</text>
<text x="154.8" y="206.4" transform="rotate(-90 154.8 206.4)">ALERT</text>
<text x="158" y="205.3" transform="rotate(-90 158 205.3)">SPI</text>
<text x="134.1" y="211.7">REG50</text>
<text x="179.4" y="215.1">CELL_6</text>
<text x="135.1" y="220.3">GPIO</text>
<text x="135.3" y="217.9">GPAI</text>
<text x="167.5" y="221.1">AUX</text>
<text x="135.8" y="222.5">CONV</text>
<text x="136" y="225">DRDY</text>
<text x="136" y="227.7">FAULT</text>
<text x="136" y="230.1">ALERT</text>
<text x="167.4" y="230.9">CBx (6)</text>
<text x="179.4" y="233.5">CELL_1</text>
<text x="181.8" y="230.8" transform="rotate(-90 181.8 230.8)">••• CELL_2-5 •••</text>
<text x="137.1" y="234.1">SPI</text>
</g>
<g font-size="1" fill="#010202">
<text x="146.5" y="170.3">CONTROL (North)</text>
<text x="157.5" y="171.4">(North)</text>
<text x="158.3" y="170.2">SPI</text>
<text x="145.7" y="195.1" transform="rotate(-90 145.7 195.1)">HOST INTERFACE</text>
<text x="146.4" y="197.9">CONTROL (South)</text>
<text x="147" y="192.7" transform="rotate(-90 147 192.7)">(not used)</text>
<text x="157.4" y="198">(South)</text>
<text x="158.3" y="196.7">SPI</text>
<text x="146.5" y="212.1">CONTROL (North)</text>
<text x="157.5" y="213.2">(North)</text>
<text x="158.3" y="212">SPI</text>
<text x="145.9" y="234.7" transform="rotate(-90 145.9 234.7)">HOST INTERFACE</text>
<text x="146.6" y="239.8">(not used on bottom device)</text>
<text x="149.5" y="238.5">South Interface</text>
</g>
</svg>
